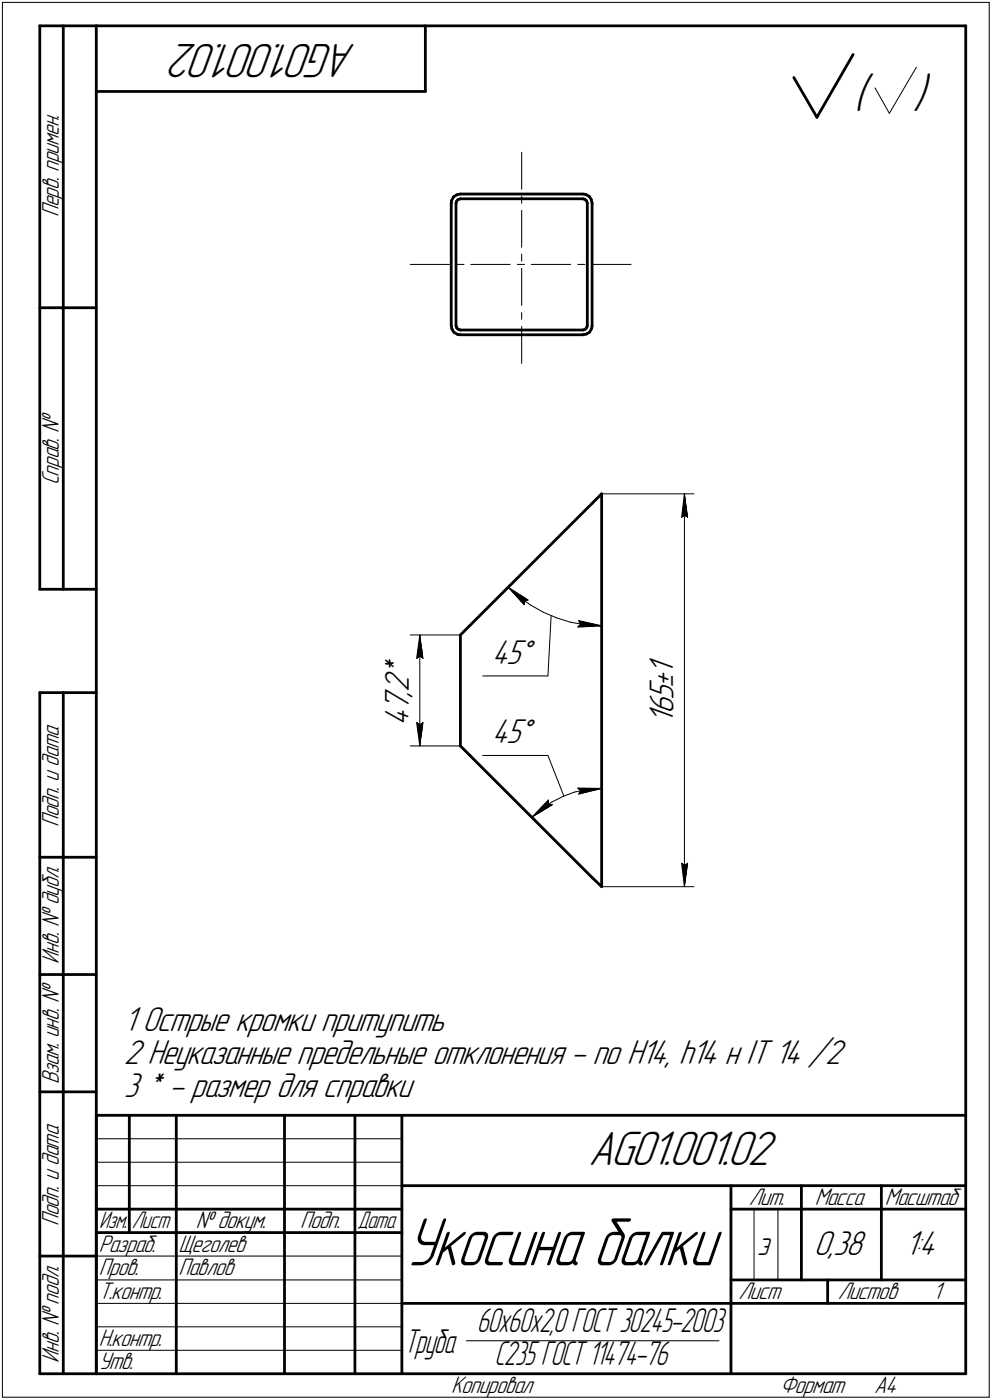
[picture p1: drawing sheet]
<svg xmlns="http://www.w3.org/2000/svg" width="211mm" height="298mm" viewBox="0 0 211 298" stroke-linecap="round" stroke-linejoin="round" font-family="sans-serif">
<g fill="none" stroke="#000" stroke-width=".59">
<path d="M8.5 5.5v120zM8.5 5.5h12zM13.5 5.5v120zM20.5 5.5v287zM20.5 5.5h185zM20.5 19.5h70zM90.5 5.5v14zM168.9 16.5l4.9 8.5zM181.5 11.6l-7.7 13.4zM205.5 5.5v287zM96 43.3v26zM96.1 42.7l-.1 .6z"/>
<path d="M96.5 41.9l.7-.4zM96.5 41.9l-.4 .8zM97 43.3v26zM97.1 42.9l-.1 .4zM97.2 41.5l.8-.2zM97.5 42.5l.5-.2zM97.5 42.5l-.4 .4zM98 42.3h26zM98 41.3h26zM124 41.3l.6 .1zM124 42.3l.4 .1zM124.4 42.4l.4 .4z"/>
<path d="M124.6 41.4l.8 .4zM124.8 42.8l.2 .5zM125 43.3v26zM125.4 41.8l.4 .7zM125.8 42.5l.2 .8zM126 43.3v26zM8.5 65.5h12zM96 69.3l.2 .8zM96.2 70.1l.4 .7zM96.6 70.8l.8 .4zM97 69.3l.2 .5zM97.2 69.8l.4 .4z"/>
<path d="M97.4 71.2l.6 .1zM97.6 70.2l.4 .1zM98 70.3h26zM98 71.3h26zM124 70.3l.5-.2zM124 71.3l.8-.2zM124.8 71.1l.7-.4zM124.9 69.7l-.4 .4zM125 69.3l-.1 .4zM125.9 69.9l-.4 .8zM126 69.3l-.1 .6zM128 105.2v83.6z"/>
<path d="M128 105.2l-2 2zM8.5 125.5h12zM98 135.2v23.6zM100 133.2l-2 2zM100 133.2l26-26zM8.5 147.5v145zM8.5 147.5h12zM13.5 147.5v145zM98 158.8l2 2.1zM100 160.9l26 26zM8.5 182.5h12zM126 186.9l2 1.9z"/>
<path d="M8.5 207.5h12zM8.5 232.5h12zM20.5 237.5h185zM20.5 237.5v55zM27.5 237.5v25zM37.5 237.5v55zM60.5 237.5v55zM75.5 237.5v55zM85.5 237.5v55zM20.5 257.5h65zM85.5 252.5h120zM155.5 252.5v40z"/>
<path d="M155.5 257.5h15zM170.5 252.5v20zM170.5 257.5h35zM187.5 252.5v20zM8.5 267.5h12zM20.5 262.5h65zM85.5 277.5h70zM155.5 277.5h50zM155.5 272.5h50zM176.1 272.5v5zM8.5 292.5h12zM20.5 292.5h185z"/>
</g>
<g fill="none" stroke="#000" stroke-width=".21">
<path d="M.5 .5v297zM.5 .5h210zM186.2 18.7l3 5.4zM195 14.3l-5.8 9.8zM210.5 .5v297zM111 32.4v7.9zM87.3 56.3h8.4zM97.2 56.3h1.5zM100.2 56.3h8.3zM110.1 56.3h1.5zM111 41.7v1.6zM111 44.8v7.9z"/>
<path d="M111 54.1v1.5zM111 57.1v7.9zM113 56.3h8.4zM122.9 56.3h1.6zM125.9 56.3h8.4zM111 66.5v1.5zM111 69.5v7.9zM126 107.2l-19.2 19.3zM128 105.2h19.7zM145 110.2l.6-.5zM145.6 105.2l.7 5zM145.6 109.7l.7 .5z"/>
<path d="M145.6 105.2l-.6 5zM145.6 105.2v83.6zM87.3 135.2h10.7zM89.3 135.2l.7 5zM89.3 139.7l.7 .5zM89.3 135.2l-.7 5zM89.3 135.2v23.6zM108.1 125.1l4.3 2.7zM108.1 125.1l3.4 3.7zM108.1 125.1l2.3 2zM110.4 127.1l2.5 1.8zM111.6 127.9l.8-.1z"/>
<path d="M111.6 127.9l-.1 .9zM112.9 128.9l2.8 1.5zM115.7 130.4l2.7 1.2zM117.3 131.1l-.7 12.8zM118.4 131.6l3 .9zM121.4 132.5l3.1 .5zM122.9 133.5l5.1-.2zM122.9 133.5l.6-.6zM123.1 132.2l.4 .7zM123.1 132.2l4.9 1.1zM124.5 133l3 .3zM127.5 133.3h.5z"/>
<path d="M128 131.2v57.6zM87.3 158.8h10.7zM88.6 140.2l.7-.5zM88.6 153.8l.7 5zM88.6 153.8l.7 .5zM89.3 154.3l.7-.5zM90 153.8l-.7 5zM102.7 143.9h13.9zM100 160.9l14.6 14.5zM102.7 160.9h13.9zM113.2 174l4.3-2.6zM113.2 174l2-1.7z"/>
<path d="M115.2 172.3l2.2-1.5zM116.6 160.9l3.4 8.6zM116.7 170.3l-3.5 3.7zM116.7 170.3v.9zM116.7 171.2l.8 .2zM117.4 170.8l2.4-1.2zM119.8 169.6l2.5-.9zM122.3 168.7l2.6-.6zM122.9 167.8l.6 .6zM122.9 167.8l5.1 .1zM123.1 169.1l4.9-1.2zM123.5 168.4l-.4 .7z"/>
<path d="M124.9 168.1l2.6-.2zM127.5 167.9h.5zM128 165.9v22.9zM128 188.8h19.7zM145 183.8l.6 5zM145 183.8l.6 .5zM145.6 184.3l.7-.5zM146.3 183.8l-.7 5zM20.5 247.5h65zM20.5 252.5h65zM20.5 242.5h65zM160.4 257.5v15z"/>
<path d="M165.5 257.5v15zM20.5 267.5h65zM20.5 272.5h65zM20.5 277.5h65zM.5 297.5h210zM20.5 282.5h65zM20.5 287.5h65zM99.2 285.5h53.8z"/>
</g>
<g fill="#000" stroke="#000" stroke-width=".21">
<path d="M145.5 106.6h.1zM145.5 106.7h.1zM145.5 106.8h.1zM145.5 106.8h.1zM145.5 106.9h.1zM145.5 107h.1zM145.5 107.1h.1zM145.5 107.2h.1zM145.5 107.3h.1zM145.4 107.4h.2zM145.4 107.4h.2zM145.4 107.5h.2zM145.4 107.6h.2zM145.4 107.7h.2zM145.4 107.8h.2zM145.4 107.9h.2zM145.4 107.9h.2zM145.3 108h.3zM145.3 108.1h.3zM145.3 108.2h.3zM145.3 108.3h.3zM145.3 108.4h.3zM145.3 108.5h.3zM145.3 108.5h.3zM145.3 108.6h.3zM145.3 108.7h.3zM145.2 108.8h.4zM145.2 108.9h.4zM145.2 109h.4zM145.2 109.1h.4zM145.2 109.1h.4zM145.2 109.2h.4zM145.2 109.3h.4zM145.2 109.4h.4zM145.1 109.5h.5zM145.1 109.6h.5zM145.1 109.6h.5zM145.1 109.7h.5zM145.1 109.8h.4zM145.1 109.9h.4zM145.1 110h.2z"/>
<path d="M145.6 105.8h.2zM145.6 105.9h.2zM145.6 106h.2zM145.6 106.1h.2zM145.6 106.2h.2zM145.6 106.3h.2zM145.6 106.3h.2zM145.6 106.4h.3zM145.6 106.5h.3zM145.6 106.6h.3zM145.6 106.7h.3zM145.6 106.8h.3zM145.6 106.8h.3zM145.6 106.9h.3zM145.6 107h.3zM145.6 107.1h.4zM145.6 107.2h.4zM145.6 107.3h.4zM145.6 107.4h.4zM145.6 107.4h.4zM145.6 107.5h.4zM145.6 107.6h.4zM145.6 107.7h.4zM145.6 107.8h.4zM145.6 107.9h.4zM145.6 107.9h.4zM145.6 108h.4zM145.6 108.1h.4zM145.6 108.2h.4zM145.6 108.3h.5zM145.6 108.4h.5zM145.6 108.5h.5zM145.6 108.5h.5zM145.6 108.6h.5zM145.6 108.7h.5zM145.6 108.8h.5zM145.6 108.9h.5zM145.6 109h.6zM145.6 109.1h.6zM145.6 109.1h.6zM145.6 109.2h.6zM145.6 109.3h.6zM145.6 109.4h.6zM145.6 109.5h.6zM145.6 109.6h.7zM145.6 109.6h.7zM145.6 109.7h.7zM145.8 109.8h.5zM146 109.9h.3zM146 110h.3z"/>
<path d="M89.2 136.5h.1zM89.2 136.6h.1zM89.2 136.7h.1zM89.2 136.7h.1zM89.2 136.8h.1zM89.2 136.9h.1zM89.2 137h.1zM89.2 137.1h.1zM89.1 137.2h.2zM89.1 137.2h.2zM89.1 137.3h.2zM89.1 137.4h.2zM89.1 137.5h.2zM89.1 137.6h.2zM89.1 137.7h.2zM89 137.8h.3zM89 137.8h.3zM89 137.9h.3zM89 138h.3zM89 138.1h.3zM89 138.2h.3zM89 138.3h.3zM88.9 138.3h.4zM88.9 138.4h.4zM88.9 138.5h.4zM88.9 138.6h.4zM88.9 138.7h.4zM88.9 138.8h.4zM88.9 138.9h.4zM88.9 138.9h.4zM88.8 139h.5zM88.8 139.1h.5zM88.8 139.2h.5zM88.8 139.3h.5zM88.8 139.4h.5zM88.8 139.4h.5zM88.8 139.5h.5zM88.7 139.6h.6zM88.7 139.7h.6zM88.7 139.8h.5zM88.7 139.9h.5zM88.7 140h.3zM88.7 140h.2z"/>
<path d="M89.3 135.9h.2zM89.3 136h.2zM89.3 136.1h.2zM89.3 136.1h.2zM89.3 136.2h.2zM89.3 136.3h.2zM89.3 136.4h.2zM89.3 136.5h.3zM89.3 136.6h.3zM89.3 136.7h.3zM89.3 136.7h.3zM89.3 136.8h.3zM89.3 136.9h.3zM89.3 137h.3zM89.3 137.1h.3zM89.3 137.2h.4zM89.3 137.2h.4zM89.3 137.3h.4zM89.3 137.4h.4zM89.3 137.5h.4zM89.3 137.6h.4zM89.3 137.7h.4zM89.3 137.8h.4zM89.3 137.8h.4zM89.3 137.9h.4zM89.3 138h.4zM89.3 138.1h.4zM89.3 138.2h.4zM89.3 138.3h.4zM89.3 138.3h.5zM89.3 138.4h.5zM89.3 138.5h.5zM89.3 138.6h.5zM89.3 138.7h.5zM89.3 138.8h.5zM89.3 138.9h.5zM89.3 138.9h.5zM89.3 139h.6zM89.3 139.1h.6zM89.3 139.2h.6zM89.3 139.3h.6zM89.3 139.4h.6zM89.3 139.4h.6zM89.3 139.5h.6zM89.3 139.6h.7zM89.3 139.7h.7zM89.5 139.8h.5zM89.6 139.9h.4zM89.7 140h.3zM89.8 140h.2z"/>
<path d="M108.5 125.5h.2zM108.6 125.6h.2zM108.7 125.6h.2zM108.8 125.7h.2zM108.9 125.8h.2zM109 125.9h.2zM109 126h.3zM109.1 126.1h.3zM109.1 126.2h.4zM109.2 126.2h.4zM109.3 126.3h.4zM109.4 126.4h.4zM109.5 126.5h.4zM109.6 126.6h.4zM109.6 126.7h.5zM109.7 126.7h.5zM109.8 126.8h.5zM109.8 126.9h.6zM109.9 127h.6zM110 127.1h.6zM110.1 127.2h.6zM110.2 127.3h.6zM110.2 127.3h.7zM110.3 127.4h.7zM110.4 127.5h.7zM110.5 127.6h.8zM110.6 127.7h.7zM110.7 127.8h.7zM110.7 127.8h.8zM110.7 127.9h.9zM110.8 128h.8zM110.9 128.1h.7zM111 128.2h.6zM111.1 128.3h.5zM111.2 128.4h.4zM111.3 128.4h.3zM111.3 128.5h.3zM111.4 128.6h.2z"/>
<path d="M108.5 125.4h.2zM108.8 125.6h.2zM108.9 125.6h.2zM109 125.7h.2zM109.1 125.8h.3zM109.2 125.9h.3zM109.3 126h.3zM109.4 126.1h.3zM109.5 126.2h.4zM109.6 126.2h.4zM109.7 126.3h.5zM109.8 126.4h.4zM109.9 126.5h.5zM110 126.6h.6zM110.1 126.7h.6zM110.2 126.7h.6zM110.3 126.8h.6zM110.4 126.9h.7zM110.5 127h.7zM110.6 127.1h.7zM110.7 127.2h.8zM110.8 127.3h.8zM110.9 127.3h.9zM111 127.4h.8zM111.1 127.5h.9zM111.3 127.6h.8zM111.3 127.7h1zM111.4 127.8h1zM111.5 127.8h.5z"/>
<path d="M123.2 132.2h.3zM123.3 132.3h.6zM123.3 132.4h1zM123.4 132.5h1.2zM123.4 132.6h1.7zM123.4 132.7h2zM123.4 132.8h2.4zM123.5 132.8h2.7zM123.5 132.9h3.1zM124.7 133h2.2zM125.8 133.1h1.5zM126.9 133.2h.8z"/>
<path d="M123.4 133h1.3zM123.4 133.1h2.4zM123.3 133.2h3.6zM123.2 133.3h4.8zM123.1 133.3h3.2zM123 133.4h1.6z"/>
<path d="M88.7 154h.2zM88.7 154.1h.3zM88.7 154.2h.5zM88.7 154.3h.5zM88.7 154.3h.6zM88.7 154.4h.6zM88.8 154.5h.5zM88.8 154.6h.5zM88.8 154.7h.5zM88.8 154.8h.5zM88.8 154.9h.5zM88.8 154.9h.5zM88.8 155h.5zM88.9 155.1h.4zM88.9 155.2h.4zM88.9 155.3h.4zM88.9 155.4h.4zM88.9 155.4h.4zM88.9 155.5h.4zM88.9 155.6h.4zM88.9 155.7h.4zM89 155.8h.3zM89 155.9h.3zM89 156h.3zM89 156h.3zM89 156.1h.3zM89 156.2h.3zM89 156.3h.3zM89.1 156.4h.2zM89.1 156.5h.2zM89.1 156.5h.2zM89.1 156.6h.2zM89.1 156.7h.2zM89.1 156.8h.2zM89.1 156.9h.2zM89.2 157h.1zM89.2 157.1h.1zM89.2 157.1h.1zM89.2 157.2h.1zM89.2 157.3h.1zM89.2 157.4h.1zM89.2 157.5h.1zM89.2 157.6h.1z"/>
<path d="M89.8 154h.2zM89.7 154.1h.3zM89.6 154.2h.4zM89.5 154.3h.5zM89.3 154.3h.7zM89.3 154.4h.7zM89.3 154.5h.6zM89.3 154.6h.6zM89.3 154.7h.6zM89.3 154.8h.6zM89.3 154.9h.6zM89.3 154.9h.6zM89.3 155h.6zM89.3 155.1h.5zM89.3 155.2h.5zM89.3 155.3h.5zM89.3 155.4h.5zM89.3 155.4h.5zM89.3 155.5h.5zM89.3 155.6h.5zM89.3 155.7h.5zM89.3 155.8h.4zM89.3 155.9h.4zM89.3 156h.4zM89.3 156h.4zM89.3 156.1h.4zM89.3 156.2h.4zM89.3 156.3h.4zM89.3 156.4h.4zM89.3 156.5h.4zM89.3 156.5h.4zM89.3 156.6h.4zM89.3 156.7h.4zM89.3 156.8h.4zM89.3 156.9h.4zM89.3 157h.3zM89.3 157.1h.3zM89.3 157.1h.3zM89.3 157.2h.3zM89.3 157.3h.3zM89.3 157.4h.3zM89.3 157.5h.3zM89.3 157.6h.3zM89.3 157.6h.2zM89.3 157.7h.2zM89.3 157.8h.2zM89.3 157.9h.2zM89.3 158h.2zM89.3 158.1h.2zM89.3 158.2h.2z"/>
<path d="M116.5 170.6h.2zM116.4 170.7h.3zM116.3 170.8h.4zM116.2 170.9h.5zM116.2 170.9h.5zM116.1 171h.6zM116 171.1h.7zM115.9 171.2h.8zM115.8 171.3h.8zM115.7 171.4h.8zM115.7 171.4h.7zM115.6 171.5h.7zM115.5 171.6h.7zM115.4 171.7h.7zM115.3 171.8h.7zM115.2 171.9h.7zM115.1 172h.6zM115.1 172h.6zM115 172.1h.6zM115 172.2h.5zM114.9 172.3h.4zM114.8 172.4h.4zM114.7 172.5h.4zM114.6 172.6h.5zM114.6 172.6h.3zM114.5 172.7h.3zM114.4 172.8h.3zM114.3 172.9h.3zM114.2 173h.3zM114.1 173.1h.3zM114 173.1h.3zM114 173.2h.2zM113.9 173.3h.1zM113.8 173.4h.2zM113.7 173.5h.2zM113.6 173.6h.2z"/>
<path d="M116.6 171.3h.5zM116.5 171.4h1zM116.4 171.4h1zM116.3 171.5h1zM116.2 171.6h1zM116.1 171.7h.9zM116 171.8h.8zM115.9 171.9h.9zM115.7 172h.9zM115.7 172h.7zM115.6 172.1h.7zM115.5 172.2h.7zM115.3 172.3h.7zM115.2 172.4h.7zM115.1 172.5h.6zM115.1 172.6h.5zM114.9 172.6h.6zM114.8 172.7h.5zM114.7 172.8h.5zM114.6 172.9h.5zM114.5 173h.4zM114.4 173.1h.4zM114.3 173.1h.3zM114.2 173.2h.3zM114 173.3h.4zM114 173.4h.2zM113.9 173.5h.1zM113.8 173.6h.2zM113.6 173.7h.2z"/>
<path d="M123 167.9h5zM123.1 168h4.2zM123.2 168.1h3.4zM123.3 168.1h2.5zM123.4 168.2h1.7zM123.4 168.3h.9z"/>
<path d="M127.3 168h.4zM126.6 168.1h.7zM125.8 168.1h1.2zM125.1 168.2h1.6zM124.3 168.3h2zM123.5 168.4h2.5zM123.5 168.5h2.1zM123.4 168.6h1.8zM123.4 168.7h1.5zM123.4 168.7h1.1zM123.3 168.8h.9zM123.3 168.9h.6zM123.2 169h.3z"/>
<path d="M145.1 184h.2zM145.1 184.1h.3zM145.1 184.1h.4zM145.1 184.2h.4zM145.1 184.3h.5zM145.1 184.4h.5zM145.1 184.5h.5zM145.2 184.6h.4zM145.2 184.7h.4zM145.2 184.7h.4zM145.2 184.8h.4zM145.2 184.9h.4zM145.2 185h.4zM145.2 185.1h.4zM145.2 185.2h.4zM145.3 185.3h.3zM145.3 185.3h.3zM145.3 185.4h.3zM145.3 185.5h.3zM145.3 185.6h.3zM145.3 185.7h.3zM145.3 185.8h.3zM145.3 185.8h.3zM145.3 185.9h.3zM145.4 186h.2zM145.4 186.1h.2zM145.4 186.2h.2zM145.4 186.3h.2zM145.4 186.4h.2zM145.4 186.4h.2zM145.4 186.5h.2zM145.4 186.6h.2zM145.5 186.7h.1zM145.5 186.8h.1zM145.5 186.9h.1zM145.5 186.9h.1zM145.5 187h.1zM145.5 187.1h.1zM145.5 187.2h.1zM145.5 187.3h.1zM145.5 187.4h.1z"/>
<path d="M146.1 184h.2zM146 184.1h.3zM145.9 184.1h.4zM145.8 184.2h.5zM145.6 184.3h.7zM145.6 184.4h.7zM145.6 184.5h.6zM145.6 184.6h.6zM145.6 184.7h.6zM145.6 184.7h.6zM145.6 184.8h.6zM145.6 184.9h.6zM145.6 185h.6zM145.6 185.1h.5zM145.6 185.2h.5zM145.6 185.3h.5zM145.6 185.3h.5zM145.6 185.4h.5zM145.6 185.5h.5zM145.6 185.6h.5zM145.6 185.7h.5zM145.6 185.8h.4zM145.6 185.8h.4zM145.6 185.9h.4zM145.6 186h.4zM145.6 186.1h.4zM145.6 186.2h.4zM145.6 186.3h.4zM145.6 186.4h.4zM145.6 186.4h.4zM145.6 186.5h.4zM145.6 186.6h.4zM145.6 186.7h.4zM145.6 186.8h.4zM145.6 186.9h.4zM145.6 186.9h.3zM145.6 187h.3zM145.6 187.1h.3zM145.6 187.2h.3zM145.6 187.3h.3zM145.6 187.4h.3zM145.6 187.5h.3zM145.6 187.5h.3zM145.6 187.6h.2zM145.6 187.7h.2zM145.6 187.8h.2zM145.6 187.9h.2zM145.6 188h.2zM145.6 188h.2zM145.6 188.1h.2z"/>
</g>
<text font-size="15.5" x="86.1" y="269.4">Укосина балки</text>
<g font-size="10.9">
<text x="75.8" y="9.4" transform="rotate(180 75.8 9.4)">AG01.001.02</text>
<text x="181.6" y="23.2">(</text>
<text x="194.3" y="23.2">)</text>
<text x="125.2" y="248.1">AG01.001.02</text>
</g>
<g font-size="7.8">
<text x="104.7" y="141.4">45Å</text>
<text x="87" y="154.5" transform="rotate(-90 87 154.5)">47,2*</text>
<text x="143.3" y="154.1" transform="rotate(-90 143.3 154.1)">165±1</text>
<text x="104.7" y="158.3">45Å</text>
<text x="26.3" y="219.5">1 Острые кромки притупить</text>
<text x="26.3" y="226.5">2 Неуказанные предельные отклонения - по H14, h14 н IT 14 /2</text>
<text x="26.3" y="233.5">3 * - размер для справки</text>
<text x="173.2" y="267.2">0,38</text>
<text x="192.6" y="267.2">1:4</text>
</g>
<g font-size="7.6">
<text x="161.1" y="267.2">э</text>
<text x="86" y="288">Труба</text>
<text x="101.4" y="283.7">60x60x2,0 ГОСТ 30245-2003</text>
<text x="105.2" y="290.7">С235 ГОСТ 11474-76</text>
</g>
<g font-size="5.4">
<text x="12.6" y="46.3" transform="rotate(-90 12.6 46.3)">Перв. примен.</text>
<text x="12.6" y="103.4" transform="rotate(-90 12.6 103.4)">Справ. №</text>
<text x="12.6" y="176.1" transform="rotate(-90 12.6 176.1)">Подп. и дата</text>
<text x="12.6" y="205.2" transform="rotate(-90 12.6 205.2)">Инв. № дубл.</text>
<text x="12.6" y="230.9" transform="rotate(-90 12.6 230.9)">Взам. инв. №</text>
<text x="159.3" y="256.6">Лит.</text>
<text x="173.4" y="256.6">Масса</text>
<text x="188.3" y="256.6">Масштаб</text>
<text x="12.6" y="261.1" transform="rotate(-90 12.6 261.1)">Подп. и дата</text>
<text x="41.6" y="261.6">№ докум.</text>
<text x="63.9" y="261.6">Подп.</text>
<text x="21" y="266.6">Разраб.</text>
<text x="38" y="266.6">Щеголев</text>
<text x="21" y="271.6">Пров.</text>
<text x="38" y="271.6">Павлов</text>
<text x="21" y="276.6">Т.контр.</text>
<text x="157.1" y="276.6">Лист</text>
<text x="178.3" y="276.6">Листов</text>
<text x="198.5" y="276.6">1</text>
<text x="21" y="286.6">Н.контр.</text>
<text x="12.6" y="290.2" transform="rotate(-90 12.6 290.2)">Инв. № подл.</text>
<text x="21" y="291.6">Утв.</text>
<text x="96" y="296.6">Копировал</text>
<text x="166" y="296.6">Формат</text>
<text x="186" y="296.6">A4</text>
</g>
<g font-size="5.3">
<text x="21.1" y="261.6">Изм.</text>
<text x="28.1" y="261.6">Лист</text>
<text x="76.1" y="261.6">Дата</text>
</g>
</svg>
